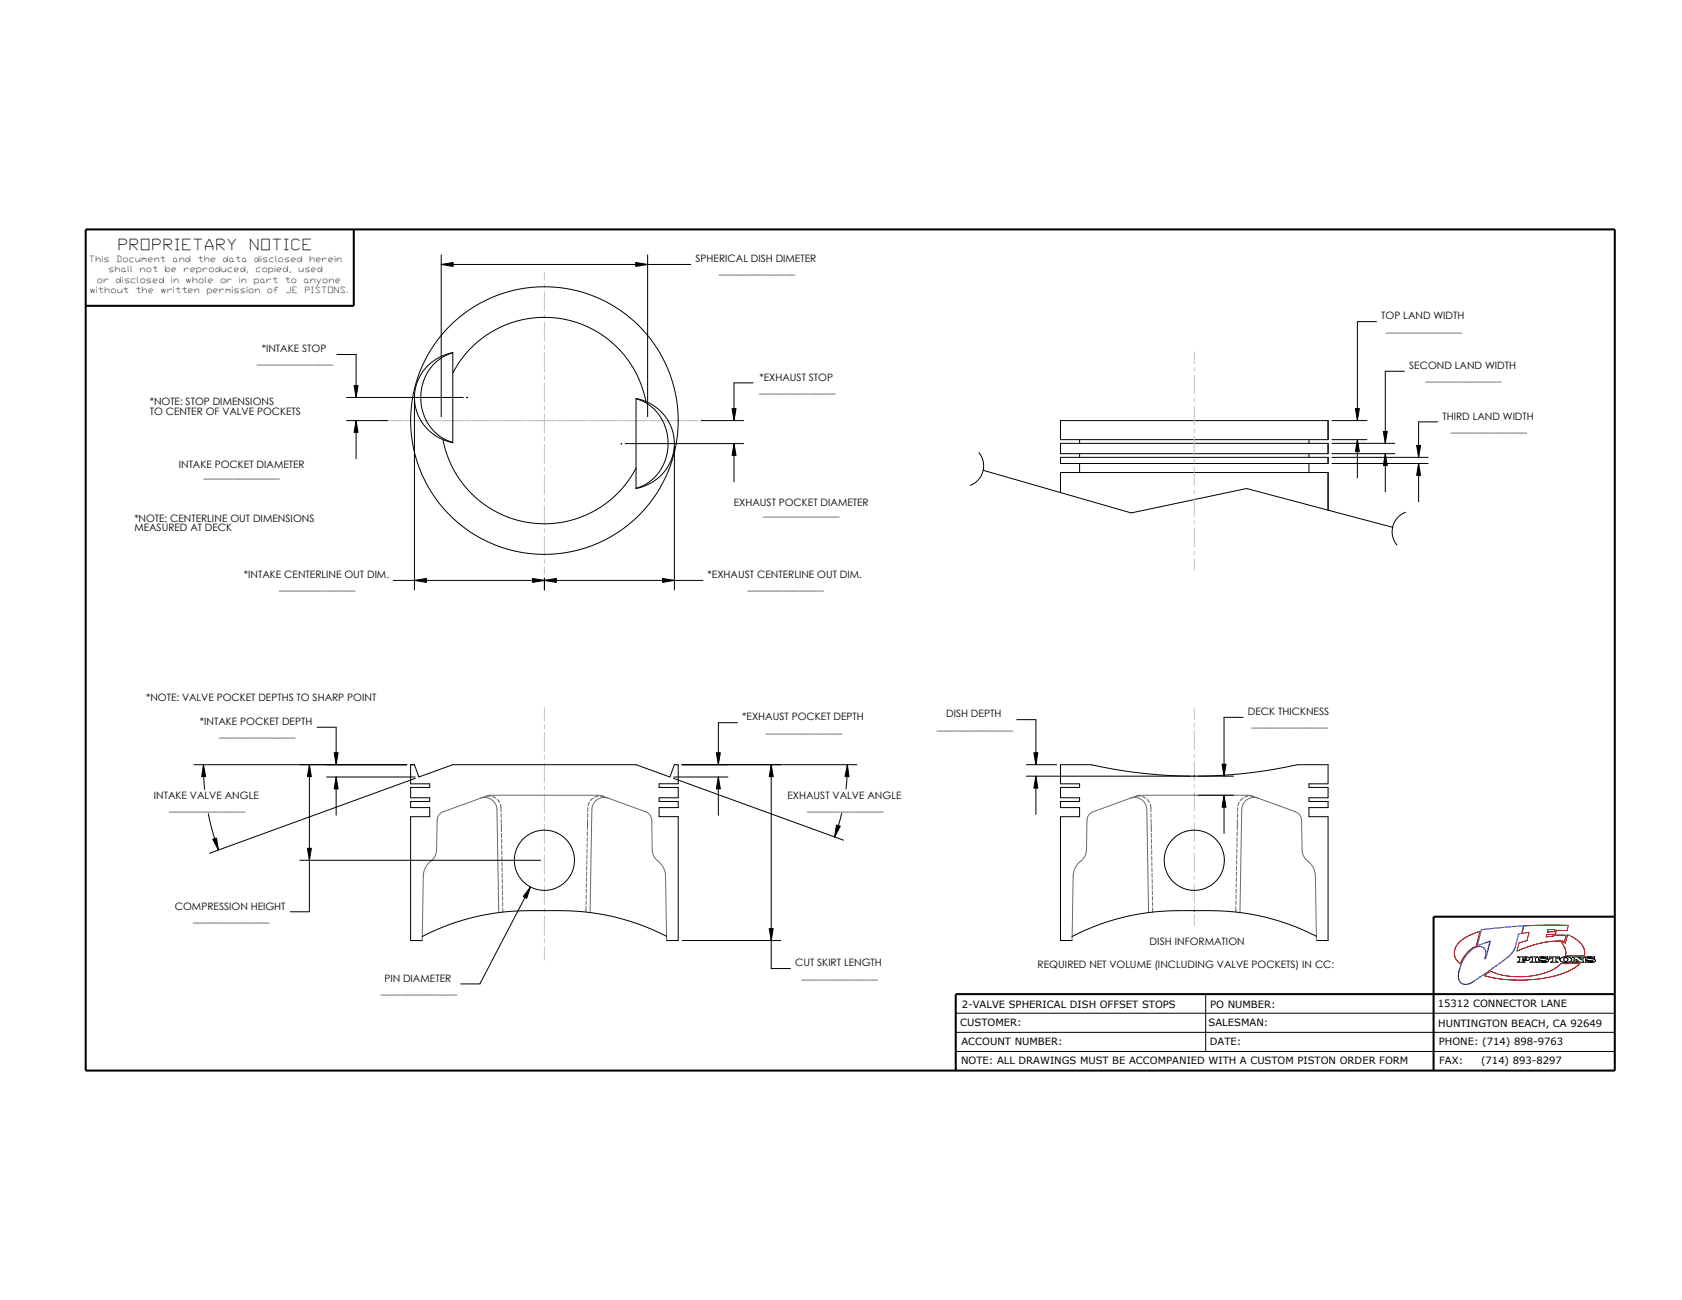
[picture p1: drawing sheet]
<svg xmlns="http://www.w3.org/2000/svg" width="559mm" height="432mm" viewBox="0 0 559 432" stroke-linecap="round" stroke-linejoin="round" font-family="sans-serif">
<g fill="none" stroke="#c4c4c4" stroke-width=".33">
<path d="M180.9 90.6v2.5M180.9 94.3v1.3M180.9 96.9v6.3M180.9 104.5v1.3M180.9 107v6.4M180.9 114.6v1.3M180.9 117.2v6.3M396.8 116.9v3.9M126.8 139.7h7.3M134.5 139.7h9.8M144.7 139.7h9.8M154.8 139.7h9.8"/>
<path d="M165 139.7h9.8M175.2 139.7h9.7M180.9 124.8v1.3M180.9 127.3v6.4M180.9 135v1.2M180.9 137.5v6.3M185.3 139.7h9.8M195.5 139.7h9.8M205.6 139.7h9.8M215.8 139.7h9.8M226 139.7h5.7M396.8 122.1v1.2"/>
<path d="M396.8 124.6v6.4M396.8 132.2v1.3M396.8 134.8v6.3M180.9 145.1v1.3M180.9 147.7v6.3M180.9 155.3v1.2M180.9 157.8v6.4M396.8 142.4v1.3M396.8 144.9v6.4M396.8 152.5v1.3M396.8 155.1v6.3M180.9 165.4v1.3"/>
<path d="M180.9 168v6.3M180.9 175.6v1.3M180.9 178.1v6.4M396.8 162.7v1.3M396.8 165.2v6.4M396.8 172.9v1.2M396.8 175.4v6.4M180.9 185.8v1.2M180.9 188.3v2.5M396.8 183v1.3M396.8 185.6v3.8M180.9 235v4.5"/>
<path d="M396.8 235v3.9M180.9 240.8v1.2M180.9 243.3v6.4M180.9 250.9v1.3M180.9 253.5v6.3M396.8 240.2v1.2M396.8 242.7v6.4M396.8 250.3v1.3M396.8 252.9v6.3M180.9 261.1v1.3M180.9 263.6v6.4M180.9 271.3v1.2"/>
<path d="M180.9 273.8v6.3M396.8 260.5v1.3M396.8 263v6.4M396.8 270.7v1.2M396.8 273.2v6.3M180.9 281.4v1.3M180.9 284v6.3M180.9 291.6v1.2M180.9 294.1v6.4M396.8 280.8v1.3M396.8 283.4v6.3M396.8 291v1.2"/>
<path d="M396.8 293.5v6.4M180.9 301.7v1.3M180.9 304.3v6.3M180.9 311.9v1.3M180.9 314.4v4.5M396.8 301.1v1.3M396.8 303.7v3.9"/>
</g>
<g fill="none" stroke="#000" stroke-width=".33">
<path d="M146.6 87.8l3.9-.6v1.3zM146.6 84.7v53.7M146.6 87.8h82.9M211.2 87.2l4 .6-4 .7zM215.2 84.7v53.7M111.9 117.8h6.4v14.2M150.4 117.2a15.6 15.6 0 0 0-8.8 22.5 14 14 0 0 0 8.8 7.2M457.3 106.8h-6.3v32.9M115.1 139.7h13.7M115.1 132h38.8M117.6 128.1h1.4l-.7 3.9zM118.3 139.7l.7 4h-1.4z"/>
<path d="M118.3 139.7v12.7M137.7 133.3v62.7M142.3 121.4a16.1 16.1 0 0 1 8.1-4.3v29.9a15.1 15.1 0 0 1-12-10.3 15.1 15.1 0 0 1 3.9-15.3zM150.4 123.9a34.3 34.3 0 0 1 35.5-18.1 34.3 34.3 0 0 1 28.7 27.6M155.1 132.1h.1M155.1 132h.2M155.1 132l.2 .1M211.3 132.5a15.7 15.7 0 0 1 8.8 22.4 14 14 0 0 1-8.8 7.3M211.3 132.4a15.1 15.1 0 0 1 12.7 14.9 15.1 15.1 0 0 1-12.7 15zM232.9 139.7h14.1M243.2 135.7h1.3l-.6 4zM250.2 127.2h-6.3v12.5"/>
<path d="M352.3 139.7h88.9v6.3h-88.9zM442.5 139.7h11.6M450.3 135.7h1.3l-.6 4zM466.6 123.3h-6.4v24M147.2 146a34.3 34.3 0 0 0 28.7 27.6 34.3 34.3 0 0 0 35.4-18.1M206.4 147.3h.1M206.4 147.3l.1 .1M206.5 147.3v.1M206.5 147.3l-.1 .1M207.7 147.3h39.3M224 148.6v47.4M243.9 147.3l.6 4h-1.3z"/>
<path d="M243.9 147.3v12.7M325.2 150.3a6.9 6.9 0 0 1-2.9 10.9M326.6 156.2l49.2 14.2 38.3-8.1 48.6 12.9M352.3 151.9h88.9v2h-88.9zM352.3 147.3h88.9v3.4h-88.9zM358.7 146v1.3M358.7 150.7v1.2M358.7 153.9v3.1M434.9 146v1.3M434.9 150.7v1.2M434.9 153.9v3.1M442.5 151.9h32"/>
<path d="M442.5 153.9h32M442.5 150.7h20.9M442.5 147.3h20.9M442.5 146h11.6M451 146l.6 4h-1.3zM451 146v12.7M459.6 143.3h1.3l-.7 4zM460.2 150.7l.7 3.9h-1.3zM460.2 150.7v.5M460.2 152.7v.5M460.2 154.7v8.7M470.6 148h1.3l-.6 3.9z"/>
<path d="M471.3 153.9l.6 4h-1.3zM471.3 153.9v12.7M477.6 140.1h-6.3v11.8M352.3 163.6v-6.6h88.9v12.4M467 170.1a6.9 6.9 0 0 0-2.9 10.9M130.7 192.8h102.8M137.7 192.8l3.9-.7v1.3zM176.9 192.1l4 .7-4 .6zM180.9 192.8l3.9-.7v1.3zM180.9 192v4M220.1 192.1l3.9 .7-3.9 .6zM337.8 239h6.3v15"/>
<path d="M413 238.3h-6.3v19.5M64.4 254h70.7M67.6 254l.7 3.9-1.3 .1zM67.6 254l.4 8.2M102.8 254l.6 4h-1.3zM102.8 254v48.9h-6.4M105.3 241.6h6.4v12.4M108.5 258.1h29.4M111 250h1.3l-.6 4zM111.7 258.1l.6 3.9h-1.3zM111.7 258.1v12.7M138 258.5l-68.4 24.9"/>
<path d="M223.8 258.5l56.5 20.6M223.8 258.1h18M226.6 254h58.1M238 250h1.3l-.6 4zM238.7 258.1l.6 3.9h-1.3zM238.7 258.1v12.7M245 240.1h-6.3v13.9M256.2 254l.7 4h-1.3zM256.2 254v67.7h6.4M281.5 254l.6 4-1.4-.1zM281.5 254l-.5 8.1M341 254h10"/>
<path d="M341 257.8h54.5M343.5 250h1.3l-.7 4zM344.1 257.8l.7 4h-1.3zM344.1 257.8v12.7M396.7 257.8h.2M396.7 257.7l.2 .2M396.8 257.7v.2M396.8 257.7l-.1 .2M398 257.8h11.8M406 253.8h1.3l-.6 4zM69.2 270.3l1.5 6.1 1.9 5.9M70.7 278.8l1.2-.4 .7 3.9z"/>
<path d="M277.9 274l1.3 .4-1.9 3.6zM279.6 270.2l-2.3 7.8M398 264.1h11.8M406.7 264.1l.6 4h-1.3zM406.7 264.1v12.7M99.6 285.8h80M102.1 281.8h1.3l-.6 4zM176.2 294.6l-1.2 3.8-1.2-.6zM176.2 294.6l-16.8 32.2h-6.3M140.3 312.4h-3.9v-41.1h6.4v-3.1h-6.4v-2h6.4v-1.2h-6.4v-3.4h6.4v-1.2h-6.4v-6.4h1.3l1.5 4.1 11.2-4.1h60.9l11.3 4.1 1.4-4.1h1.3v6.3h-6.3v1.3h6.3v3.4h-6.3v1.2h6.3v2h-6.3v3.1h6.3v41.1h-3.8M221.5 311a76.4 76.4 0 0 0-35-8.5 147 147 0 0 0-18.9 .4 76.8 76.8 0 0 0-27.4 8.2M226.6 312.4h32.8"/>
<path d="M255.6 308.4h1.3l-.7 4zM356.2 312.4h-3.9v-41.1h6.4v-3.1h-6.4v-2h6.4v-1.2h-6.4v-3.4h6.4v-1.2h-6.4v-6.4h10.2a156.6 156.6 0 0 0 68.6 0h10.1v6.4h-6.3v1.2h6.3v3.4h-6.3v1.2h6.3v2h-6.3v3.1h6.3v41.1h-3.8M396.7 302.4l.2 .2M396.8 302.4v.2M396.8 302.4l-.1 .2M437.4 311a76 76 0 0 0-35-8.5 143.6 143.6 0 0 0-18.9 .4 76.8 76.8 0 0 0-27.4 8.2M504.1 317.8h2.9l1.2 .4a.84 .84 0 0 1-1.3 .8h-1l.7 .6h-2.5l.7-.4 .1-.9zM505.9 318.2h1l.2 .2-.2 .3h-1zM508.4 317.8h2.5l-.8 .5v.9l.7 .4h-2.5l.8-.4v-.9zM511.2 318.1l.8-.3h2.1v.7l-1.2-.4-1 .1 2.1 .3 .5 .6a2.31 2.31 0 0 1-2.8 .4l-.5 .2v-.9l1.2 .5h1.2l-.3-.2a2.1 2.1 0 0 1-2.1-.7zM513.6 319.2v.1M514.7 317.8h3.4l.1 .9-.8-.5h-.5v1l.7 .4h-2.5l.7-.4 .1-1h-.5l-.8 .5z"/>
<path d="M518.6 318.2l1.2-.4a1.75 1.75 0 0 1 2.3 1.2 2.84 2.84 0 0 1-3.8-.1zM522.3 317.8h1.8l1.2 1v-.5l-.7-.5h2.1l-.8 .5v.9l.3 .4h-1.4l-1.2-1v.6l.7 .4h-2.1l.8-.4v-.9zM526.8 318.1l.8-.3h2.1v.7l-.6-.3a1.23 1.23 0 0 0-1.6 .1l2 .2 .5 .6a2.26 2.26 0 0 1-2.7 .4l-.5 .2v-.9l1.2 .5 1.2-.1-.3-.1a2.11 2.11 0 0 1-2.1-.7zM527.5 318.2h.1M317.5 336.6h219M400.6 330.2v19.1M317.5 349.3h219M317.5 342.9h219"/>
<circle cx="180.9" cy="139.7" r="44.5"/>
<circle cx="180.9" cy="285.7" r="10"/>
<circle cx="396.8" cy="285.7" r="10"/>
<circle cx="520.2" cy="318.7" r=".67"/>
</g>
<g fill="none" stroke="#6a6a6a" stroke-width=".33">
<path d="M159.6 265.1a4 4 0 0 1 5.5 3.8l.6 34.2M161.1 264.6h-.1M163 264.4l-1.3 .1M163.6 264.6l1.1 .5M165.2 265.5l.8 1M166.2 267.1l.3 2.5M166.5 270.3v1.2M166.5 272.2v1.2M166.5 273.7l.1 1.3M166.6 275v1.2M166.6 276.9v1.2M166.6 278.8l.1 1.2"/>
<path d="M195.1 278.2v1.3M195.1 276.3v1.3M195.2 272.2l-.1 3.5M195.2 270.3v1.2M195.3 268.3l-.1 1.3M195.8 266.4l-.5 1.2M197.1 265.1l-.9 .8M198.8 264.4l-1.2 .4M199.5 264.4l1.2 .2M202.1 265.1a4 4 0 0 0-5.5 3.8l-.6 34.2M375.5 265.1a4.1 4.1 0 0 1 5.5 3.8l.6 34.2M377 264.6h-.1"/>
<path d="M378.9 264.4l-1.3 .1M379.5 264.6l1.1 .5M381.1 265.5l.8 1M382.1 267.1l.3 2.5M382.4 270.3v1.2M382.4 272.2v1.2M382.4 273.7l.1 2.5M382.5 276.9v1.2M382.5 278.8l.1 1.2M396.7 264.1l.2 .1M396.8 264.1v.1M396.8 264.1l-.1 .1"/>
<path d="M411 278.2v1.3M411 276.3v1.3M411.1 272.2l-.1 3.5M411.1 270.3v1.2M411.2 268.3l-.1 1.3M411.7 266.4l-.5 1.2M413 265.1l-.9 .8M414.7 264.4l-1.2 .4M415.4 264.4l1.2 .2M418 265.1a4.1 4.1 0 0 0-5.5 3.8l-.6 34.2M166.7 280.7v1.2M166.7 282.6v1.2"/>
<path d="M166.7 284.5l.1 1.3M166.8 286.4v1.3M166.8 288.3v1.3M166.8 290.2l.1 1.3M166.9 292.1v1.3M166.9 294v1.3M166.9 295.9l.1 1.3M167 297.8v1.3M167 299.7v1.3M194.7 299.2v1.2M194.8 297.3l-.1 1.2M194.8 295.4v1.2"/>
<path d="M194.8 293.5v1.2M194.9 291.6l-.1 1.2M194.9 289.6v1.3M194.9 287.7v1.3M195 285.8l-.1 1.3M195 283.9v1.3M195 282v1.3M195.1 280.1v1.3M382.6 280.7v1.2M382.6 282.6v1.2M382.6 284.5v1.3M382.7 286.4v1.3"/>
<path d="M382.7 288.3v1.3M382.7 290.2l.1 1.3M382.8 292.1v1.3M382.8 294v1.3M382.8 295.9l.1 1.3M382.9 297.8v1.3M382.9 299.7v1.3M410.6 299.2v1.2M410.7 297.3l-.1 1.2M410.7 295.4v1.2M410.7 293.5v1.2M410.8 291.6l-.1 1.2"/>
<path d="M410.8 289.6v1.3M410.8 287.7v1.3M410.9 285.8l-.1 1.3M410.9 283.9v1.3M410.9 282v1.3M411 280.1v1.3M140.3 312.4l.3-21.4a7.3 7.3 0 0 1 3.4-5.7l.5-1 .5-1.6 .2-10.2a3.1 3.1 0 0 1 2-2.9l14.6-5.3 1.2-.2 36.1 .1 15.4 5.4a3.1 3.1 0 0 1 2 2.9l.2 9.7a6.1 6.1 0 0 0 2.9 4.8l1.1 1.9 .4 2.1 .4 21.4M167 301.6l.1 1.3M194.7 301.1v1.8M356.2 312.4l.3-21.4a7.3 7.3 0 0 1 3.4-5.7l.5-1 .5-1.6 .2-10.2a3.1 3.1 0 0 1 2-2.9l14.6-5.3 1.2-.2 36.1 .1 15.4 5.4a3.1 3.1 0 0 1 2 2.9l.2 9.7a6 6 0 0 0 2.9 4.8l1.1 1.9 .4 2.1 .4 21.4M382.9 301.6v1.3M382.9 302.9h.1"/>
<path d="M410.6 301.1v1.8"/>
</g>
<path d="M28.5 76.2h508v279.4h-508zM117.5 76.2v25.4h-89M536.5 304.5h-60.2v51.1M536.5 330.2h-219v25.4" fill="none" stroke="#000" stroke-width=".68" stroke-linecap="butt"/>
<path d="M484.8 313.1l3-2.2 3.9-1.5-1.3 4.9-1.7 1-1.6 1.5-1.3 1.8-.6 1.6a4.5 4.5 0 0 1-.4-7.1zM506.2 307.6l7.1-.3 7.7 .1-.4 1.7-4.2-.1 .1-.3-2.3 .1-.1 .8 2.9-.2-.2 .9-3 .2-.1 .5v.2l2.3-.2 .1-.4h.2l4 .1-.5 2-3.6-.1-3.9 .6-3.2 .8-5.1 1.9 .6-2.7 2.7-.8 .7-2.7-2.3 .3zM520.8 310.4l1.2 .6a6.6 6.6 0 0 1 4.5 5.8l-.1 .6-1.9 .2-2.6-.2-.1 .3-1.7-.4v-1.9l-1.3-2.4 1.3 .2zM493.1 324.1l2.1-1.5 2.5 1 3 .6 3.2 .2 4.3-.1 5.4-1.2 2.4-1.1 1.9-1.3a1.48 1.48 0 0 1 2.1-.6l1.8-.2 2.5 .1 .2-.2 .4 .2-2.5 1.9-3.3 1.5-4.3 1.2-3.4 .5-4.3 .4h-5.2l-5-.5z" fill="none" stroke="#f00" stroke-width=".33"/>
<g fill="none" stroke="#0000e1" stroke-width=".33">
<path d="M490.9 314.5a10.5 10.5 0 0 0-6 7.4l-.1 .4M490.9 314.5h.1M491 314.5a2.23 2.23 0 0 1 2.3 .7 2.23 2.23 0 0 1 .2 2.5l-.2 .8M493.3 318.5h.1M494.8 313.6l-.9 3.7-.6 1.2M494.8 313.6l-.7 2.9M495 312.6l-4.2 1.5 1.3-5.3 14-1.2-.5 2.4-1.1 .3-1.1 4.3M495 312.6l-.2 1M495 312.6l-.9 .4M503.4 314.6l-1.3 2.2-2.1 1.9-10 7-2.6 1.2a2.57 2.57 0 0 1-2.9-3.3l.3-1.2M503.4 314.6h.1M484.6 323.4h-.1"/>
<path d="M484.6 323.2v.1M484.7 322.7v.1M484.8 322.3v.1M484.9 321.8h.1M489.2 326.2h.1"/>
</g>
<g fill="#000">
<path d="M146.6 87.8l3.9-.6v1.3zM211.2 87.2l4 .6-4 .7zM117.6 128.1h1.4l-.7 3.9zM118.3 139.7l.7 4h-1.4zM243.2 135.7h1.3l-.6 4zM450.3 135.7h1.3l-.6 4zM243.9 147.3l.6 4h-1.3zM451 146l.6 4h-1.3zM459.6 143.3h1.3l-.7 4zM460.2 150.7l.7 3.9h-1.3zM471.3 153.9l.6 4h-1.3zM470.6 148h1.3l-.6 3.9z"/>
<path d="M137.7 192.8l3.9-.7v1.3zM176.9 192.1l4 .7-4 .6zM180.9 192.8l3.9-.7v1.3zM220.1 192.1l3.9 .7-3.9 .6zM67.6 254l.7 3.9-1.3 .1zM102.8 254l.6 4h-1.3zM111.7 258.1l.6 3.9h-1.3zM111 250h1.3l-.6 4zM238.7 258.1l.6 3.9h-1.3zM238 250h1.3l-.6 4zM256.2 254l.7 4h-1.3zM281.5 254l.6 4-1.4-.1z"/>
<path d="M344.1 257.8l.7 4h-1.3zM343.5 250h1.3l-.7 4zM406 253.8h1.3l-.6 4zM277.9 274l1.3 .4-1.9 3.6zM406.7 264.1l.6 4h-1.3zM70.7 278.8l1.2-.4 .7 3.9zM102.1 281.8h1.3l-.6 4zM176.2 294.6l-1.2 3.8-1.2-.6zM255.6 308.4h1.3l-.7 4z"/>
</g>
<g font-size="5">
<text x="39.5" y="83.2">PROPRIETARY</text>
<text x="83.2" y="83.2">NOTICE</text>
</g>
<g font-size="3.4">
<text x="231.1" y="87.1">SPHERICAL DISH DIMETER</text>
<text x="238.8" y="91.1">_______________</text>
<text x="458.9" y="106.1">TOP LAND WIDTH</text>
<text x="460.4" y="110.1">_______________</text>
<text x="87" y="117">*INTAKE STOP</text>
<text x="85.4" y="121.1">_______________</text>
<text x="468.2" y="122.6">SECOND LAND WIDTH</text>
<text x="252.2" y="130.5">_______________</text>
<text x="252.3" y="126.4">*EXHAUST STOP</text>
<text x="473.5" y="126.6">_______________</text>
<text x="49.8" y="134.7">*NOTE: STOP DIMENSIONS</text>
<text x="49.8" y="137.9">TO CENTER OF VALVE POCKETS</text>
<text x="479.2" y="139.4">THIRD LAND WIDTH</text>
<text x="482" y="143.4">_______________</text>
<text x="59.4" y="155.6">INTAKE POCKET DIAMETER</text>
<text x="67.6" y="158.8">_______________</text>
<text x="44.7" y="173.3">*NOTE: CENTERLINE OUT DIMENSIONS</text>
<text x="243.8" y="168.2">EXHAUST POCKET DIAMETER</text>
<text x="253.5" y="171.4">_______________</text>
<text x="44.7" y="176.5">MEASURED AT DECK</text>
<text x="81" y="192">*INTAKE CENTERLINE OUT DIM.</text>
<text x="92.8" y="196.1">_______________</text>
<text x="235.1" y="192">*EXHAUST CENTERLINE OUT DIM.</text>
<text x="248.3" y="196.1">_______________</text>
<text x="48.6" y="232.9">*NOTE: VALVE POCKET DEPTHS TO SHARP POINT</text>
<text x="246.6" y="239.3">*EXHAUST POCKET DEPTH</text>
<text x="314.4" y="238.3">DISH DEPTH</text>
<text x="414.6" y="237.5">DECK THICKNESS</text>
<text x="66.4" y="240.8">*INTAKE POCKET DEPTH</text>
<text x="72.8" y="244.9">_______________</text>
<text x="254.4" y="243.4">_______________</text>
<text x="311.2" y="242.3">_______________</text>
<text x="415.8" y="241.6">_______________</text>
<text x="51.1" y="265.5">INTAKE VALVE ANGLE</text>
<text x="56.2" y="269.5">_______________</text>
<text x="261.6" y="265.4">EXHAUST VALVE ANGLE</text>
<text x="268.2" y="269.4">_______________</text>
<text x="58.1" y="302.1">COMPRESSION HEIGHT</text>
<text x="64.2" y="306.2">_______________</text>
<text x="381.9" y="313.9">DISH INFORMATION</text>
<text x="264.2" y="321">CUT SKIRT LENGTH</text>
<text x="344.7" y="321.5">REQUIRED NET VOLUME (INCLUDING VALVE POCKETS) IN CC:</text>
<text x="127.7" y="326.1">PIN DIAMETER</text>
<text x="266.3" y="325">_______________</text>
<text x="126.5" y="330.1">_______________</text>
</g>
<g font-size="3.3">
<text x="319.5" y="334.8">2-VALVE SPHERICAL DISH OFFSET STOPS</text>
<text x="402.1" y="334.8">PO NUMBER:</text>
<text x="477.6" y="334.6">15312 CONNECTOR LANE</text>
<text x="319" y="340.8">CUSTOMER:</text>
<text x="401.5" y="340.8">SALESMAN:</text>
<text x="477.8" y="341">HUNTINGTON BEACH, CA 92649</text>
<text x="319.4" y="347.2">ACCOUNT NUMBER:</text>
<text x="402" y="347.2">DATE:</text>
<text x="478" y="347.2">PHONE: (714) 898-9763</text>
<text x="319.3" y="353.4">NOTE: ALL DRAWINGS MUST BE ACCOMPANIED WITH A CUSTOM PISTON ORDER FORM</text>
<text x="478.2" y="353.4">FAX:</text>
<text x="492" y="353.4">(714) 893-8297</text>
</g>
<g font-size="2.8">
<text x="29.9" y="87">This</text>
<text x="38.9" y="87">Document</text>
<text x="57.6" y="87">and</text>
<text x="66" y="87">the</text>
<text x="74.3" y="87">data</text>
<text x="84.7" y="87">disclosed</text>
<text x="103" y="87">herein</text>
<text x="32.5" y="93.9">or</text>
<text x="36.3" y="90.4">shall</text>
<text x="38.7" y="93.9">disclosed</text>
<text x="46.7" y="90.4">not</text>
<text x="55" y="90.4">be</text>
<text x="57.1" y="93.9">in</text>
<text x="61.3" y="90.4">reproduced,</text>
<text x="62" y="93.9">whole</text>
<text x="73.4" y="93.9">or</text>
<text x="79.7" y="93.9">in</text>
<text x="84.5" y="93.9">part</text>
<text x="85.2" y="90.4">copied,</text>
<text x="94.9" y="93.9">to</text>
<text x="99.4" y="90.4">used</text>
<text x="101.1" y="93.9">anyone</text>
<text x="30.1" y="97.3">without</text>
<text x="45.3" y="97.3">the</text>
<text x="53.6" y="97.3">written</text>
<text x="68.9" y="97.3">permission</text>
<text x="89" y="97.3">of</text>
<text x="95.2" y="97.3">JE</text>
<text x="101.5" y="97.3">PISTONS.</text>
</g>
</svg>
